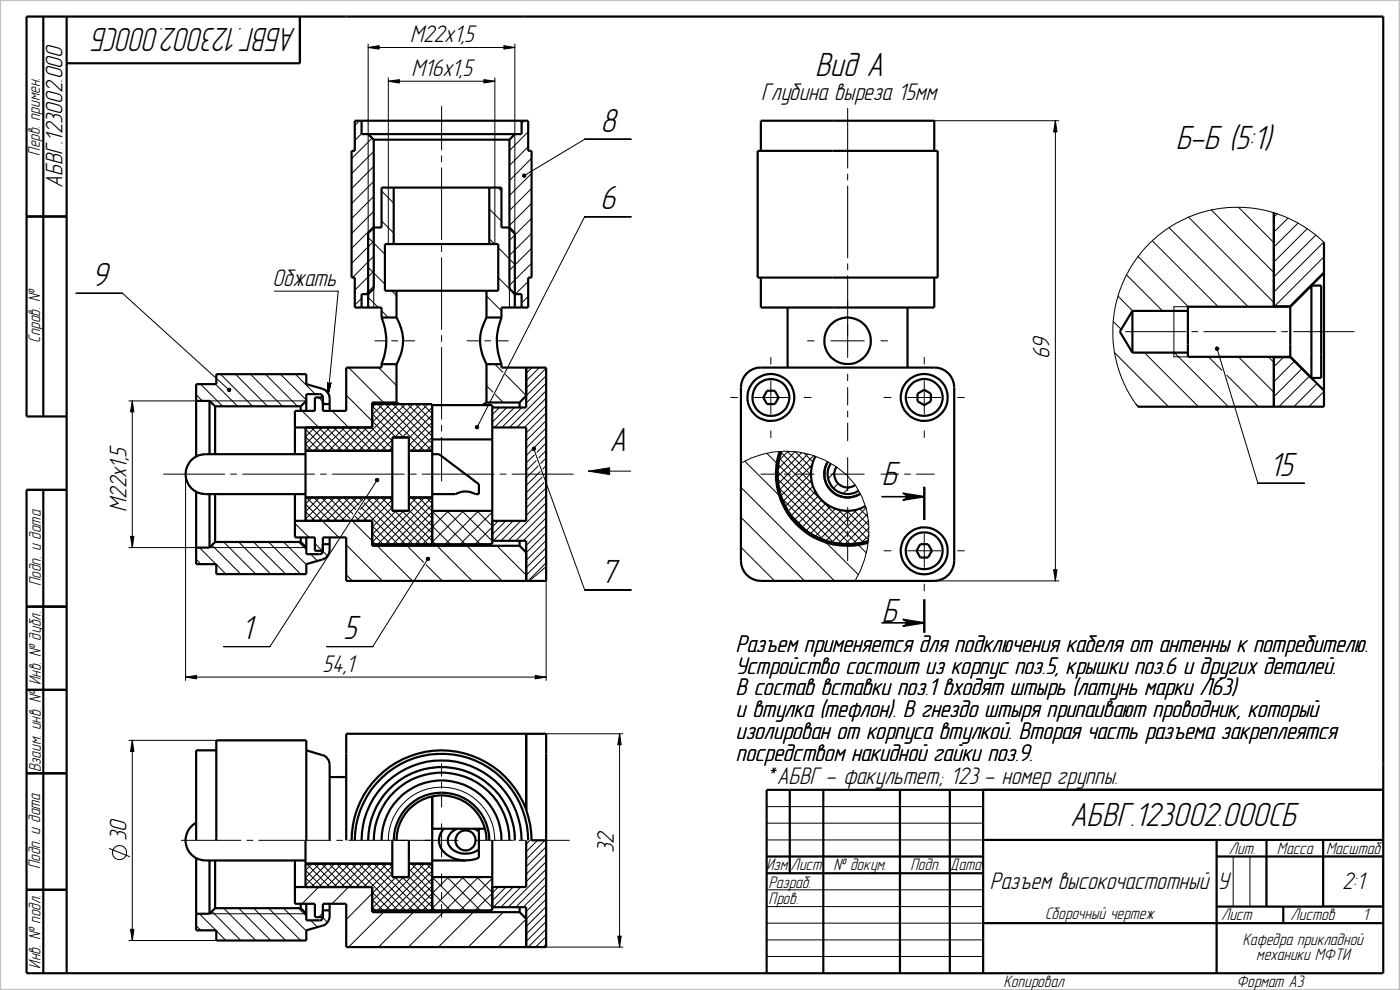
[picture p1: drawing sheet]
<svg xmlns="http://www.w3.org/2000/svg" width="297mm" height="210mm" viewBox="0 0 297 210" stroke-linecap="round" stroke-linejoin="round" font-family="sans-serif">
<g fill="none" stroke="#000" stroke-width=".21">
<path d="M78.1 9.4v53M78.1 10.1h31.1M82.4 16.5v35.3h22.6M82.4 17.2h22.6M105 16.5v35.3M109.2 9.4v53l-3.5-3.5M76.3 25.6l-1 1M76.7 28.4l-1.4 1.4M78.1 28.4h31.1M79 29.3l-4.4 4.4M79.3 32.1l-4.7 4.7M79.3 35.3l-4.7 4.7"/>
<path d="M79.3 38.5l-4.7 4.7M93.7 22.6v9.2M93.7 33.1v1.2M93.7 35.6v15.2M105.6 39.8l.8 .8M111.2 25.6l-.5 .6M112.1 27.9l-4 4.1M112.1 31.1l-4 4M112.8 33.6l-4.7 4.7M112.8 36.8l-4.7 4.7M112.8 40l-4.7 4.7M133.9 29.5h-9.9l-12.8 7.8"/>
<path d="M179.8 23v12.6M179.8 36.9v1.3M179.8 39.5v15.2M196.8 25.6h27.8M223.9 25.6v97.6M78.1 56.7l3.6 3.6M78.1 50.4l3.6 3.5M79.3 41.7l-4.7 4.7M79.3 44.8l-4.7 4.7M79.3 48l-4.7 4.7M79.3 51.2l-4.7 4.7M79.3 54.4l-4.5 4.5"/>
<path d="M79.3 57.5l-4 4.1M79.3 48.3v16.9h-1.2M80.9 46.9l2.6 2.5M80.9 40.5l2.6 2.6M93.7 52.1v1.3M93.7 54.7v15.2M103.8 50.7l1.1 1.1M103.8 44.3l2.6 2.6M105.7 52.5l3.5 3.6M107.7 48.3l1.5 1.4M108.1 48.3v16.9h1.1M112.1 59.7l-2.8 2.7"/>
<path d="M112.8 43.1l-4.7 4.7M112.8 46.3l-4.7 4.7M112.8 49.5l-4.7 4.7M112.8 52.7l-4.7 4.7M112.8 55.8l-4.7 4.7M133.9 46h-9.9l-22.8 44.6M179.8 56v1.2M179.8 58.5v17.3M239 58.3l7.6 7.7M241.4 54.4l10.7 10.7M244.5 51.1l13.9 14M248 48.3l16.8 16.8"/>
<path d="M252.1 46.1l18.2 18.1M257 44.5l13.3 13.3M262.8 44l7.5 7.5M270.3 45.1h.1M271 45.3l-.7 .8M273.3 46.3l-3 2.9M275.4 47.3l-5.1 5.1M277.3 48.5l-7 7.1M279.1 49.9l-8.8 8.9M280.8 51.4l-10.5 10.5M280.9 51.4l-2.1-1.8-2.1-1.5-4.2-2.2-3.9-1.2-2.5-.5-2.3-.2h-2.6l-2.3 .2-2.9 .5-1.8 .6-2.1 .8-2.5 1.2-2.1 1.3-2.1 1.6-3.3 3.4-2 2.7-1.1 2-1.3 3-.8 2.5-.7 4.1-.1 4.5 .3 2.4 .6 2.7 1 2.7 .9 2.1 .7 1.4 1.8 2.6M280.9 57.7l-7.3 7.3"/>
<path d="M280.9 54.5l-10.5 10.5M16.2 62.2h9.8l22.6 20.5M46.8 79.4l6.8 6.8M50 79.4l6.8 6.8M53.1 79.4l6.8 6.8M56.3 79.4l6.8 6.8M58.2 61.8h13.6l-2.2 21.7M59.5 79.4l5.5 5.4M62.7 79.4l4.2 4.2M74 78l7.4 7.4M76.7 63.3l-1.4 1.4M78.1 63.1l2.2 2.1"/>
<path d="M79.3 60.7l-1.7 1.7M79.5 72.3h2.3M80.3 78l3.8 3.8M80.9 65.9l1.5 1.5M83.1 61.7l1 1M83.1 72.3h1.3M85.6 72.3h2.4M93.7 71.2v1.2M93.7 73.7v15.2M99.1 72.3h2.5M102.8 72.3h1.3M103.2 62.8l3.2 3.2"/>
<path d="M105 77.3l1.7 1.7M105.4 72.3h2.4M107.2 79.5l4.4 4.4M112.1 62.9l-1.4 1.4M112.9 78l-1.3 1.2M114.4 78l-2.8 2.8M115.9 78.1l-4.3 4.2M115.9 79.7l-4.3 4.2M163.5 75.8v1.5M171.3 72.3h1.4M176.3 72.3h7M179.8 79.4v1.4"/>
<path d="M186.9 72.3h1.4M196.1 75.8v1.5M236.2 68.2l1.7 1.7M236.4 74.8l11.5 11.5M237.2 62.8l3.1 3.2M238.8 70.4h12.8M242.8 74.8l11.5 11.5M249.1 74.8l11.5 11.5M252.9 70.4h1.2M255.4 70.4h15.2M256.4 75.7l2.8 2.8M258.2 74l8.7 28.5h9.8"/>
<path d="M260.3 79.6l6.7 6.7M262.7 75.7l7.6 7.5M269.1 75.7l1.2 1.2M270.2 65.1h-21.2v10.6h21.2M271.9 70.4h1.3M272.3 75.8l-2 2M274.4 70.4h12.9M274.7 76.6l-4.4 4.4M276.2 78.2l-5.9 6M277.8 79.8l-6.5 6.5M27.3 85h37.7v2.2M28.1 85v31.2"/>
<path d="M41.6 83.7l1.3 1.3M42.5 81.5l4.7 4.7M45.7 81.5l4.7 4.7M64.1 87.2l8.5 8.4M65.2 90.7l-.4 .4 4.6 4.5M66 90.7l5 4.9M66.8 90.7l-2 2 3 2.9M67.6 84.3l1.4 1.4M68.4 90.7l-3.6 3.5 1.4 1.4M69.2 90.7l5 4.9M70 90.7l-5 4.9M70.4 87.2l8.5 8.4"/>
<path d="M70.8 90.7l4.9 4.9M71.5 90.7l-4.9 4.9M72.4 90.7l4.9 4.9M73.2 90.7l-5 4.9M73.4 83.8l9.8 9.8M74.7 90.7l-4.9 4.9M75.6 90.7l4.9 4.9M76.3 90.7l-4.9 4.9M77.1 90.7l5 4.9M77.9 90.7l-5 4.9M78.7 90.7l4.5 4.5M79 86.1l6.6 6.7"/>
<path d="M79 87.8l5 5M79.7 85.7l-.7 .7M80.1 85.7l9.9 9.9M81.3 85.7l-2.3 2.3M81.7 85.7l9.9 9.9M82.8 85.7l-3.8 3.9M83.2 93.3l-2.3 2.3M83.2 94.9l-.7 .7M83.3 85.7l8.4 8.4M84.5 85.7l-10 9.9M84.9 85.7l6.8 6.8M86 85.7l-9.9 9.9"/>
<path d="M86.5 85.7l5.2 5.2M86.7 93.9l1.7 1.7M86.7 95.5l.2 .1M87.6 85.7l-9.9 9.9M88.1 85.7l3.6 3.7M89.2 85.7l-9.9 9.9M89.7 85.7l2 2.1M90.8 85.7l-7.1 7.1M91.3 85.7l.4 .5M91.7 86.4l-6.4 6.4M91.7 88l-5 5M91.7 89.6l-5 4.9"/>
<path d="M91.7 91.2l-4.5 4.4M91.7 92.8l-2.9 2.8M91.7 94.4l-1.3 1.2M93.7 90.2v1.3M93.7 92.8v9.2M103.2 81.8l1.4 1.4M105.1 83.7l1.7 1.7M106 86.4l-1.6 1.6M107.5 86.4l-3.1 3.2M109.1 86.4l-4.2 4.3M110.7 86.4l-4.2 4.3M113.2 95.2l10.8 29.9h9.9"/>
<path d="M113.4 96.5l-1.8 1.7M113.7 97.7l-2.1 2.1M114.2 98.8l-2.6 2.6M115.9 81.3l-4.3 4.2M115.9 82.9l-7.8 7.8M115.9 84.5l-6.3 6.2M115.9 86.1l-4.6 4.6M115.9 87.6l-4.3 4.3M115.9 89.2l-4.3 4.3M115.9 90.8l-4.3 4.2M115.9 92.4l-4.3 4.2M115.9 94l-2 2"/>
<path d="M115.9 95.6l-1.6 1.5M115.9 97.2l-1.2 1.1M115.9 98.8l-.8 .7M124.8 99.9h9M155 84.3h1.5M157.2 98.3a18.8 18.8 0 0 1 24.2 4.6 18.6 18.6 0 0 1 1.1 18.1l-1.1 2.2M158 97.8l7.3 7.3M160 84.3h7.1M162.6 96.1l2.2 2.2M163.5 80.8v7M163.5 91.4v1.4M165.1 98.6l16.7 16.7"/>
<path d="M165.4 97.2l17.8 17.9M165.7 96l6.6 6.6M167 95.7l5 5.1M167.2 95.7l-2 2M170.1 96l-5.1 5.1M170.6 96.1l1.9 1.9M170.6 84.3h1.5M171.4 96.3l-6.3 6.3M172.1 99.3l-3.4-3.5-3.7 3.7M172.3 98.6l-6.6 6.6M172.6 96.6l-7.2 7.3M172.8 96.7l.2 .2"/>
<path d="M179.8 82.2v3.7M179.8 87.2v1.3M179.8 89.7v3.8M179.8 97.1v7M187.5 84.3h1.5M192.5 84.3h7.1M196.1 80.8v7M196.1 91.4v1.4M203.2 84.3h1.4M241 85.7l.6 .6M279.4 81.4l-4.9 4.9M280.9 83.1l-3.2 3.2"/>
<path d="M34.7 100.6h13M39.4 100.6v43.8M41.6 118.7l1 1M42.3 116.2l3.5 3.5M45 115.7l6.1 6.1M45.9 119.7l2 2.1M47.5 115l6.8 6.8M48.9 100.6h1.3M50.6 115l6.8 6.8M51.5 100.6h15.2M53.8 115l6.8 6.8M57 115l6.8 6.8"/>
<path d="M60.2 115l4.8 4.8M62.6 111l3 3M63.3 115l1.7 1.6M65 114v2.2h-37.7M65 105.5l5 5M65.9 117.6l1.5 1.4M66.2 105.5l-1.4 1.4 7 7M66.6 105.5l4.9 5M66.8 115.3l1.6 1.5M67.8 105.5l-3 3 2 2M68 100.6h1.3M68.2 105.5l5 5"/>
<path d="M68.5 117l.8 .7M69.4 105.5l-4.6 4.6 .4 .4M69.8 105.5l4.5 4.5M70.5 100.6h15.3M71 105.5l-5 5M71.4 105.5l3.5 3.6M72.6 105.5l-5 5M72.9 105.5l2.6 2.6M73.4 115.6l7.7 7.6M74.2 105.5l-5 5M74.5 105.5l1.7 1.6M74.8 110.5l4.9 4.9"/>
<path d="M75.4 109.6l.9 .9M75.7 105.5l-4.9 5M76 108.6l1.9 1.9M76.1 105.5l.7 .7M76.7 107.7l7.8 7.7M76.9 106l-4.5 4.5M77.3 106.7l8.7 8.7M77.9 105.7l9.7 9.7M78.9 105.5l-2.5 2.6M79 111.5l3.8 3.9M79 113.2l2.3 2.2M79.3 105.5l9.9 9.9"/>
<path d="M80 115.8l7.4 7.3M80 101.9l-22.7 35.3h-9.9M80.5 105.5l-4.9 5M80.9 105.5l2.3 2.4M82.1 105.5l-5 5M82.5 105.5l.7 .8M83.2 106l-4.5 4.5M83.2 107.6l-4.2 4.2M83.7 108.4l7.1 7M84 108.4l-5 5M85.3 108.4l7.1 7M85.6 108.4l-6.6 6.6"/>
<path d="M86.4 115.8l3.5 3.5M86.7 106.6l8.8 8.8M86.7 108.2l5 5M86.9 105.5l-.2 .2M87 100.6h1.3M87.2 105.5l4.5 4.5M88.4 105.5l-1.7 1.7M88.8 105.5l9.9 9.9M89.6 100.6h15.2M90 105.5l-9.9 9.9M90.4 119.8l3.4 3.4M90.4 105.5l1.3 1.3"/>
<path d="M90.8 118.6l-11.7 18.6h-9.8M91.6 105.5l-9.9 9.9M91.7 107.1l-8.4 8.3M91.7 110.2l-5.2 5.2M91.7 113.4l-2 2M92 108.4l-7.1 7M92.7 115.8l7.5 7.4M94.8 108.4l7.1 7M95.2 108.4l-7.1 7M98 108.4l6.4 6.4M98.3 108.4l-7 7M99.1 115.8l7.4 7.4"/>
<path d="M101.2 108.4l3.2 3.2M101.5 108.4l-7.1 7M104.4 108.4h.1M104.4 108.6l-6.8 6.8M104.4 115l-.4 .4M105.4 115.8l6.2 6.2M105.7 110.5l-4.9 4.9M106.1 100.6h1.3M107.3 110.5l-2.9 2.9M108.6 100.6h13M108.9 110.5l-4.3 4.2M110.5 110.5l-4.2 4.2"/>
<path d="M114.6 100l-3 3M115 101.2l-3.4 3.4M115.4 102.4l-3.8 3.8M115.8 103.5l-4.2 4.2M115.9 100.3l-.3 .4M115.9 105.1l-4.3 4.2M115.9 106.7l-8.1 8M115.9 108.3l-6.5 6.4M115.9 109.9l-4.9 4.8M115.9 111.5l-4.3 4.2M115.9 113l-4.3 4.3M115.9 114.6l-4.3 4.3"/>
<path d="M115.9 116.2l-4.3 4.2M115.9 117.8l-4.3 4.2M115.9 119.4l-3.8 3.8M157.2 116.1l7.1 7.1M157.2 109.7l13.5 13.5M157.2 103.4l19.8 19.8M161.4 100.6h3.7M165 100l15.4 15.4M165 101.6l13.7 13.8M165.2 103.5l11.7 11.6M165.9 105.7l8.8 8.8M166.4 100.6h1.3"/>
<path d="M167.6 109l3.8 3.9M169 100.6h3.7M172 100.4l-5.9 5.9M172.1 101.9l-5.5 5.5M172.5 103.2l-5.3 5.2M173 104.3l-5.1 5.1M173.6 105.2l-5.1 5.1M174.3 106.1l-5 5M175.2 106.8l-5.1 5M175.3 115.1l6.8 6.8M176.1 107.4l-5.1 5.2M176.3 100.6h7"/>
<path d="M177 100.2l-1.3 1.4M177.2 107.9l-5.2 5.3M177.8 108.1l6.5 6.5M177.8 102.6l-1 1M178.5 108.2l-5.5 5.5M179.7 108.4l4.7 4.7M179.8 107.7v3.7M179.8 112.6v1.3M179.8 115.2v3.8M180 108.4l-5.9 5.9M180.2 103.4l-1.3 1.3M181.1 108.2l3.2 3.3"/>
<path d="M181.8 108.1l-6.6 6.6M182.1 115.6l1.7 1.7M182.4 107.9l1.7 1.8M183.5 107.4l.2 .3M183.7 107.8l-7.3 7.3M184 109.1l-6.2 6.2M184.2 110.4l-5 5M184.4 111.9l-3.5 3.5M184.4 113.5l-1.7 1.6M186.9 100.6h3.7M187.5 116.8h1.5M191.9 100.6h1.3"/>
<path d="M192.5 116.8h7.1M194.4 100.6h3.8M196.1 108.3v1.5M196.1 113.3v7.1M203.2 116.8h1.4M73.4 121.9l1.4 1.3M115.9 120.2l-3.7 3M115.9 123.2v21.2M196.1 123.9v1.4M198.2 123.2h26.4M27.3 157.1h18.5M28.1 157.1v42.4"/>
<path d="M39.4 143.6h76.5M111.6 155.7h20.5M131.4 155.7v45.2M38.5 178.3h12.6M52.4 178.3h1.2M54.9 178.3h15.2M71.4 178.3h1.3M74 178.3h23.2M78.1 178.3a15.6 15.6 0 0 1 15.6-15.6 15.6 15.6 0 0 1 15.5 15.6M82.4 178.3a11.3 11.3 0 0 1 11.3-11.3 11.3 11.3 0 0 1 11.3 11.3M93.7 162v2.7M93.7 165.9v1.3"/>
<path d="M93.7 168.5v2.7M93.7 174.8v7M100.8 178.3h8M110.1 178.3h1.3M112.4 178.3l-.8 .8M112.6 178.3h8.2M114 178.3l-2.4 2.4M115.6 178.3l-4 4M115.9 179.6l-4.3 4.3M162.6 171.1h46M162.6 174.6h46M162.6 178.2h46"/>
<path d="M208.5 167.6h84.9v10.5h-84.9zM23.2 180l4.3 1.7M27.3 199.5h18.5M41.6 196.4l1 1M42.3 193.8l3.5 3.6M45 193.3l6.1 6.2M45.9 197.4l2 2.1M47.5 192.7l6.8 6.8M50.6 192.7l6.8 6.8M53.8 192.7l6.8 6.8M57 192.7l6.8 6.8M60.2 192.7l4.8 4.8"/>
<path d="M63.3 192.7l1.7 1.6M65 191.7v2.1h-20.6M65 183.2l5 5M65.9 195.2l1.5 1.5M66.2 183.2l-1.4 1.4 3.6 3.6M66.6 183.2l4.9 5M67.8 183.2l-3 3 2 2M68.2 183.2l5 5M68.5 193.7l-.9 .9M68.5 194.6l1 1.1M69.4 183.2l-4.6 4.6 .4 .4M69.8 183.2l4.9 5"/>
<path d="M71 183.2l-5 5M71.4 183.2l4.9 5M72.6 183.2l-8.5 8.5M72.9 183.2l5 5M74.2 183.2l-5 5M74.5 183.2l10 9.9M75.7 183.2l-4.9 5M76.1 183.2l9.9 9.9M77.3 183.2l-4.9 5M77.7 183.2l9.9 9.9M78.9 183.2l-8.5 8.5M79 189.3l3.8 3.8"/>
<path d="M79 190.8l2.3 2.3M79 192.4l.7 .7M79.3 183.2l9.9 9.9M80.5 183.2l-4.9 5M80.9 183.2l2.3 2.3M81.4 193.5l-7.4 7.4M82.1 183.2l-5 5M82.5 183.2l.7 .8M83.2 185.3l-9.8 9.8M83.2 183.7l-4.5 4.5M83.7 186.1l7.1 7M84 186.1l-5 5"/>
<path d="M85.3 186.1l7.1 7M85.6 186.1l-6.6 6.6M86.7 184.3l8.8 8.8M86.7 185.9l5 5M86.9 183.2l-.2 .1M87.2 183.2l4.5 4.5M87.7 193.5l-7.4 7.4M88.4 183.2l-1.7 1.8M88.8 183.2l9.9 9.9M90 183.2l-9.9 9.9M90.4 183.2l1.3 1.3M91.6 183.2l-9.9 9.9"/>
<path d="M91.7 191.1l-2 2M91.7 187.9l-5.2 5.2M91.7 184.7l-8.4 8.4M92 186.1l-7.1 7M93.7 185.4v2.6M93.7 189.3v1.3M93.7 191.9v2.7M94.1 193.5l-7.4 7.4M94.8 186.1l7.1 7M95.2 186.1l-7.1 7M98 186.1l6.4 6.4M98.3 186.1l-7 7"/>
<path d="M100.4 193.5l-7.4 7.4M101.2 186.1l3.2 3.2M101.5 186.1l-7.1 7M104.4 186.1h.1M104.4 192.7l-.4 .4M104.4 186.3l-6.8 6.8M105.7 188.2l-4.9 4.9M106.8 193.5l-7.4 7.4M107.3 188.2l-2.9 2.9M108.9 188.2l-4.3 4.2M110.5 188.2l-4.2 4.2M115.9 184.4l-8.1 8"/>
<path d="M115.9 190.8l-10.2 10.1M115.9 181.2l-4.3 4.3M115.9 182.8l-4.3 4.2M115.9 186l-6.5 6.4M115.9 187.6l-4.9 4.8M115.9 189.1l-4.3 4.3M115.9 192.3l-4.3 4.3M115.9 193.9l-4.3 4.3M115.9 195.5l-4.3 4.2M115.9 197.1l-3.8 3.8M115.9 198.7l-2.3 2.2M162.6 188.8h46"/>
<path d="M162.6 192.3h46M162.6 199.4h46M208.6 195.8v-17.7h49.5v17.7h-95.5M261.6 181.7v10.6M265.2 181.7v10.6M280.7 181.7h-12.1v10.6h12.1v-10.6h12.7v10.5h-12.7M111.6 200.9h20.5M115.9 200.3l-.7 .6M162.6 202.9h46"/>
<circle cx="25.4" cy="180.9" r="1.52"/>
</g>
<path d="M0 0h297v210h-297z" fill="none" stroke="#c0c0c0" stroke-width=".47"/>
<g fill="none" stroke="#000" stroke-width=".47">
<path d="M9.2 3.5v84.8M14.1 3.5v203M63.6 3.5v9.9h-49.5M76.7 25.6h34M76.7 25.6h-1.4v6.4h-.7v26.9h.7v6.3h1.4M76.7 25.6v2.8h1.4M78.1 28.4l1.2 1.2M78.1 28.4h31.1M79.3 29.6v31.6l-1.2 1.2h-1.4v2.8M79.3 29.6h28.8M83.5 39.8h20.3M83.5 39.8h-2.6v8.5h-1.6l-1.2 1.1v15.8"/>
<path d="M83.5 39.8v12M103.8 39.8h2.6v8.5h1.7l1.1 1.1v15.8M103.8 39.8v12M108.1 29.6v31.6l1.1 1.2h1.5v2.8M109.2 28.4l-1.1 1.2M110.7 25.6h1.4v6.4h.7v26.9h-.7v6.3h-1.4M110.7 25.6v2.8h-1.5M160.7 32h38.2v26.9h-38.2zM161.4 32v-6.4h36.8v6.4M5.6 45.9h8.5M83.5 51.8h-1.8v9.9h2.4M83.5 51.8h20.3"/>
<path d="M103.8 51.8h1.9v9.9h-2.5M161.4 58.9v6.3h36.8v-6.3M270.3 45.1v20M280.9 57.9v24.9M280.9 57.9l-7.2 7.2M280.9 51.4v6.5M76.7 65.2h1.4M78.1 65.2h2.8v2.2M80.9 67.4a12.5 12.5 0 0 1 0 9.9M80.9 77.3v.7h-7.5v9.2h-4.9v-2.9M80.9 77.3h3.2M80.9 67.4h3.2"/>
<path d="M84.1 61.7h19.1M84.1 67.4a9.5 9.5 0 0 1 0 9.9M84.1 61.7v5.7M84.1 77.3v8.1M103.2 61.7v5.7M103.2 77.3v8.1M103.2 77.3h3.2M103.2 67.4h3.2M103.2 67.4a9.7 9.7 0 0 0 0 9.9M106.4 77.3v.7h9.5v45.2h-42.5v-9.2h-4.9v2.8M106.4 67.4a13.1 13.1 0 0 0 0 9.9M109.2 65.2h1.5"/>
<path d="M109.2 65.2h-2.8v2.2M111.6 78v8.4h-7.2M158.4 79.2a4.1 4.1 0 0 1 3-1.2h36.8a4.2 4.2 0 0 1 4.2 4.2v36.8a4.3 4.3 0 0 1-4.2 4.2h-36.8a4.3 4.3 0 0 1-4.2-4.2v-36.8a4.4 4.4 0 0 1 1.2-3zM167.1 65.2v12.8M192.5 65.2v12.8M240.2 66h11.8M240.2 66l-2.6 4.4 2.6 4.4M240.2 74.8h11.8M240.2 66v8.8M270.2 75.7l3.6 .1M270.3 75.7v10.6M273.7 65.1v10.6"/>
<path d="M273.7 65.1h-21.7v8.8v1.8h21.7M273.7 75.7l7.2 7.1M273.8 65l-3.6 .1M278.2 60.6h2.1v19.6h-2.1zM14.1 88.3h-8.5v-84.8h287.9v203h-287.9v-102.6h8.5M41.6 85v-3.5h4.3v-2.1h19.1v2.1l3.4 1a2.23 2.23 0 0 1 1.5 2v1.2M41.6 85h2.8M41.6 85v11.8M44.4 85l1.2 1.2M44.4 85v11.4M45.6 86.2h18.2M45.6 86.2v10.2"/>
<path d="M62.6 90.7v5.7M63.8 86.2v1M64.8 95.6v9.9M64.8 96.4h-21.2a4.2 4.2 0 0 0-4.2 4.2 4.2 4.2 0 0 0 4.2 4.2h21.2M64.8 95.6h18.4M64.8 90.7v4.9M65 85v2.2M65 85l-1.2 1.2M68.5 84.3a.72 .72 0 0 0-.7-.7h-2.8v1.4M68.5 85.7h1.4M68.5 84.3h-1.7v2.9h-4.2v3.5M69.9 85.7v1.5"/>
<path d="M79 85.7h12.7v9.9M83.2 92.8h3.5v15.6h-3.5zM84.1 85.4l.6 .3M84.1 85.4h-5.1v5.3h-16.4M86.7 95.6h5M91.7 95.6v9.9M91.7 96.4h1.5l8.4 6.3v2.1h-.7a4.2 4.2 0 0 0-4.3 0h-4.9M91.7 85.9h12.7v4.8M91.7 93.2h12.7M103.2 85.4l-.9 .5M103.2 85.4h7M104.4 90.7v2.5"/>
<path d="M104.4 90.7h7.2v19.8h-7.2M104.4 93.2v15.2M110.2 85.4v1M111.6 83.9l-1.4 1.5M162.7 82.9h1.7l.8 1.4-.8 1.4h-1.7l-.8-1.4zM165.4 95.7a15.2 15.2 0 0 0 18.8 19.4M165.8 95.7a14.9 14.9 0 0 0 3.4 15.2 14.9 14.9 0 0 0 15 3.9M173 96.8a7.8 7.8 0 0 0 1.3 9.3 7.8 7.8 0 0 0 9.3 1.3M176.3 98.3a4.2 4.2 0 0 0 .5 5.3 4.2 4.2 0 0 0 5.4 .5M177.5 99a2.81 2.81 0 0 0 .3 3.6 2.81 2.81 0 0 0 3.6 .3M194.6 83.5l1.5-.8 1.4 .8v1.6l-1.4 .8-1.5-.8zM280.9 82.8v3.5h-39.5"/>
<path d="M9.2 103.9v102.6M41.6 116.2h2.8M41.6 104.4v11.8M44.4 104.8v11.4M45.6 115l-1.2 1.2M45.6 115h18.2M45.6 104.8v10.2M62.6 110.5h16.4v5.3h31.2M62.6 110.5v3.5h4.2v2.8h1.7M62.6 104.8v5.7M63.8 114v1M63.8 115l1.2 1.2"/>
<path d="M64.8 105.5h18.4M64.8 105.5v5M65 116.2v1.4h2.8a.72 .72 0 0 0 .7-.8M65 114v2.2M68.5 115.4h1.4M69.9 115.4a3.3 3.3 0 0 1-.4 2.5l-.8 .7-3.7 1.1v2.1h-19.1v-2.1h-4.3v-3.5M69.9 114v1.4M86.7 105.5h5M91.7 108.4h12.7M91.7 105.5v9.9M104.4 108.4v7h-25.4M104.4 114.7h7.2v8.5"/>
<path d="M110.2 114.7v1.1M110.2 115.8l1.4 1.4M182.5 104.7a5 5 0 0 1-6.1-.6 5 5 0 0 1-.8-6.1 5 5 0 0 0 .8 6.1 5 5 0 0 0 6.1 .6M195.2 115.4h1.7l.8 1.4-.8 1.5h-1.7l-.8-1.5zM5.6 128.7h8.5M5.6 146.3h8.5M45.9 159.2h-4.3v19.1M65 159.2l3.4 1a2.38 2.38 0 0 1 1.5 3v15.1M111.6 155.7v16.1M5.6 164h8.5M41.6 174.5a4.2 4.2 0 0 0-2.1 4.8 4.2 4.2 0 0 0 4.1 3.2h21.2M45.9 178.3v-21.2h19.1v21.2"/>
<path d="M64.8 178.3v4.9M69.9 164.8h3.5M73.4 178.3v-22.6h42.5v45.2h-42.5v-9.2h-4.9v2.9M74.6 178.3a19.1 19.1 0 0 1 19.1-19.1 19.1 19.1 0 0 1 19.1 19.1h3.1M75.3 178.3a18.4 18.4 0 0 1 18.4-18.4 18.4 18.4 0 0 1 18.4 18.4M76.7 178.3a17 17 0 0 1 17-17 17 17 0 0 1 17 17M78.1 178.3a15.6 15.6 0 0 1 15.6-15.6 15.6 15.6 0 0 1 15.5 15.6M79.3 178.3a14.4 14.4 0 0 1 14.4-14.4 14.4 14.4 0 0 1 14.4 14.4M80.9 178.3a12.7 12.7 0 0 1 12.8-12.8 12.7 12.7 0 0 1 12.7 12.8M83.2 178.3v7.8h3.5v-7.8M83.5 178.3a10.1 10.1 0 0 1 10.2-10.2 10.1 10.1 0 0 1 10.1 10.2M84.1 178.3a9.5 9.5 0 0 1 9.6-9.6 9.5 9.5 0 0 1 9.5 9.6"/>
<path d="M94.2 175.8a3.6 3.6 0 0 0 1.2 5.9 7 7 0 0 0 6.2 .2v-1.7M96.9 175.8a2.53 2.53 0 0 0-1.9 2.4 2.53 2.53 0 0 0 1.9 2.5 4.9 4.9 0 0 0 4.7-.5M100.6 175.8l1 .6M101.6 175.8v.6M101.6 176.4v3.8M102.9 175.8h-11.2v-6.8v14.2M104.4 178.3v7.8M111.6 178.3v9.9h-7.2M167.6 167.6v17.7M174.7 167.6v38.9M190.9 167.6v38.9M201.5 167.6v38.9"/>
<path d="M208.6 178.2h84.9M208.6 167.6v38.9M258.1 178.2v28.3M268.7 178.2v14.1M280.7 178.2v14.1M293.5 167.6h-130.9v38.9M5.6 188.8h8.5M41.6 193.8h2.8M41.6 182v11.8M44.4 182.5v11.3M45.6 192.7l-1.2 1.1M45.6 192.7h18.2"/>
<path d="M45.6 182.5v10.2M62.6 188.2h16.4v5.3h31.2M62.6 188.2v3.5h4.2v2.9h1.7M62.6 182.5v5.7M63.8 191.7v1M63.8 192.7l1.2 1.1M64.8 183.2v5M64.8 183.2h18.4M65 193.8v1.4h2.8a.73 .73 0 0 0 .7-.6M65 191.7v2.1M68.5 193.1h1.4M69.9 193.1v1.3a2.23 2.23 0 0 1-1.5 2l-3.4 1v2.1h-19.1v-2.1h-4.3v-3.6"/>
<path d="M69.9 191.7v1.4M86.7 183.2h5M91.7 183.2v9.9M91.7 186.1h12.7M91.7 182.5h7.1M104.4 192.4h7.2v8.5M104.4 186.1v7h-25.4M110.2 192.4v1.1M110.2 193.5l1.4 1.4M162.6 181.7h46M162.6 185.3h46M208.6 195.8h84.9"/>
<path d="M258.1 192.3h35.4M258.1 181.7h35.4M272.2 192.3v3.5"/>
<circle cx="179.8" cy="72.3" r="5"/>
<circle cx="163.5" cy="84.3" r="3.9"/>
<circle cx="163.5" cy="84.3" r="5"/>
<circle cx="196.1" cy="84.3" r="5"/>
<circle cx="196.1" cy="84.3" r="3.9"/>
<circle cx="196.1" cy="116.9" r="5"/>
<circle cx="196.1" cy="116.8" r="3.9"/>
<circle cx="98.8" cy="178.3" r="2.13"/>
</g>
<g fill="#000" stroke="#000" stroke-width=".21">
<path d="M78.1 10.1l2.3-.4v.7zM82.4 17.2l2.3-.3v.7zM102.7 16.9l2.3 .3-2.3 .4zM106.9 9.7l2.3 .4-2.3 .3zM223.9 25.6l.3 2.4h-.7zM28.1 85l.3 2.4h-.7zM69.5 81.1l.1 2.4zM69.6 81.2v2.3zM69.6 81.3v2.2zM69.7 81.4l-.1 2.1zM69.8 81.5h.1l-.3 2zM69.9 81.5l.1-.1-.4 2.1z"/>
<path d="M70 81.4l-.4 2.1zM70.2 81.3l-.6 2.2zM70.2 81.2l-.6 2.3zM124.8 99.9l4.5-.7v1.5zM27.7 113.8h.7l-.3 2.4zM223.5 120.9h.7l-.3 2.3zM28.1 157.1l.3 2.3h-.7zM39.4 143.6l2.3-.3v.7zM113.5 143.3l2.4 .3-2.4 .4zM131.4 155.7l.4 2.3h-.7zM27.7 197.1h.7l-.3 2.4zM131.1 198.6h.7l-.4 2.3z"/>
<path d="M110.9 37a.35 .35 0 0 1 .5 0 .35 .35 0 0 1 0 .5 .35 .35 0 0 1-.5-.1l.3-.1-.3 .1z" fill-rule="evenodd"/>
<path d="M257.9 73.8l.2-.2 .1 .4-.1-.4a.37 .37 0 0 1 .5 .4 .37 .37 0 0 1-.5 .3 .37 .37 0 0 1-.2-.5z" fill-rule="evenodd"/>
<path d="M48.3 82.5a.35 .35 0 0 1 .6-.1 .35 .35 0 0 1 0 .5l-.3-.2 .3 .2a.35 .35 0 0 1-.6 .1 .35 .35 0 0 1 0-.5z" fill-rule="evenodd"/>
<path d="M101 90.3a.36 .36 0 0 1 .6 .3 .36 .36 0 0 1-.6 .3l.2-.3-.2 .3-.1-.1z" fill-rule="evenodd"/>
<path d="M112.9 95l.3-.1v.3v-.3a.35 .35 0 0 1 .4 .3 .35 .35 0 0 1-.4 .3 .35 .35 0 0 1-.3-.5z" fill-rule="evenodd"/>
<path d="M79.7 101.6h.5l-.2 .3 .2-.3a.36 .36 0 0 1 .1 .5 .36 .36 0 0 1-.5 0 .36 .36 0 0 1-.1-.5z" fill-rule="evenodd"/>
<path d="M90.6 118.3h.4l-.2 .3 .2-.3a.36 .36 0 0 1 0 .5 .36 .36 0 0 1-.5 0 .36 .36 0 0 1 .1-.5z" fill-rule="evenodd"/>
</g>
<path d="M187.1 105.4h9M187.1 132.1h9" fill="none" stroke="#000" stroke-width=".34"/>
<g fill="#000" stroke="#000" stroke-width=".34">
<path d="M191.6 104.6l4.5 .8-4.5 .7a.72 .72 0 0 0 .7-.7 .72 .72 0 0 0-.7-.8z" fill-rule="evenodd"/>
<path d="M191.6 131.4l4.5 .7-4.5 .7a.72 .72 0 0 0 .7-.7 .72 .72 0 0 0-.7-.7z" fill-rule="evenodd"/>
</g>
<path d="M196.1 103.3v7M196.1 127.1v7.1" fill="none" stroke="#000" stroke-width=".51"/>
<g font-size="7.2">
<text x="62.9" y="5.9" transform="rotate(-180 62.9 5.9)">АБВГ.123002.000CБ</text>
<text x="172.9" y="16.2">Вид А</text>
<text x="127.4" y="28">8</text>
<text x="249.5" y="31.7">Б-Б (5:1)</text>
<text x="127.3" y="44.4">6</text>
<text x="19.5" y="60.7">9</text>
<text x="129.3" y="95.6">А</text>
<text x="269.3" y="101">15</text>
<text x="187.1" y="102.8">Б</text>
<text x="127.4" y="123.6">7</text>
<text x="187.1" y="132">Б</text>
<text x="51.3" y="135.6">1</text>
<text x="72.8" y="135.6">5</text>
<text x="227" y="175.3">АБВГ.123002.000СБ</text>
</g>
<g font-size="5.1">
<text x="87" y="9">М22x1,5</text>
<text x="87.3" y="16.1">M16x1,5</text>
<text x="161.5" y="21.3">Глубина выреза 15мм</text>
<text x="13.3" y="39.8" transform="rotate(-90 13.3 39.8)">АБВГ.123002.000</text>
<text x="57.8" y="60.7">Обжать</text>
<text x="222.7" y="76.2" transform="rotate(-90 222.7 76.2)">69</text>
<text x="26.8" y="108.6" transform="rotate(-90 26.8 108.6)">М22x1,5</text>
<text x="68.5" y="142.5">54,1</text>
<text x="156.1" y="138.2">Разъем применяется для подключения кабеля от антенны к потребителю.</text>
<text x="156.1" y="142.9">Устройство состоит из корпус поз.5, крышки поз.6 и других деталей.</text>
<text x="156.1" y="147.5">В состав вставки поз.1 входят штырь (латунь марки Л63)</text>
<text x="156.1" y="152.2">и втулка (тефлон). В гнездо штыря припаивают проводник, который</text>
<text x="156.1" y="156.8">изолирован от корпуса втулкой. Вторая часть разъема закреплеятся</text>
<text x="156.1" y="161.5">посредством накидной гайки поз.9.</text>
<text x="162.6" y="166.4">*АБВГ - факультет; 123 - номер группы.</text>
<text x="26.8" y="178.4" transform="rotate(-90 26.8 178.4)">30</text>
<text x="130.2" y="181" transform="rotate(-90 130.2 181)">32</text>
<text x="210" y="188.7">Разъем высокочастотный</text>
<text x="258.3" y="188.6">У</text>
<text x="284.8" y="188.7">2:1</text>
</g>
<g font-size="3.6">
<text x="8.4" y="33.1" transform="rotate(-90 8.4 33.1)">Перв. примен.</text>
<text x="8.5" y="72.7" transform="rotate(-90 8.5 72.7)">Справ. №</text>
<text x="8.6" y="124.3" transform="rotate(-90 8.6 124.3)">Подп. и дата</text>
<text x="8.6" y="163.8" transform="rotate(-90 8.6 163.8)">Взаим. инв. № Инв. № дубл.</text>
<text x="8.6" y="184.4" transform="rotate(-90 8.6 184.4)">Подп. и дата</text>
<text x="162.6" y="184.7">Изм.Лист № докум.</text>
<text x="193.2" y="184.7">Подп. Дата</text>
<text x="260.7" y="181.1">Лит.</text>
<text x="270.9" y="181.1">Масса</text>
<text x="281.4" y="181.1">Масштаб</text>
<text x="163" y="188.4">Разраб.</text>
<text x="163.1" y="191.9">Пров.</text>
<text x="221.7" y="194.9">Сборочный чертеж</text>
<text x="259" y="195.1">Лист</text>
<text x="273.8" y="195.1">Листов</text>
<text x="289.1" y="195.1">1</text>
<text x="263.6" y="200.5">Кафедра прикладной</text>
<text x="266.5" y="203.8">механики МФТИ</text>
<text x="8.6" y="205.5" transform="rotate(-90 8.6 205.5)">Инв. № подл.</text>
<text x="212.9" y="209.5">Копировал</text>
<text x="262.3" y="209.5">Формат А3</text>
</g>
</svg>
